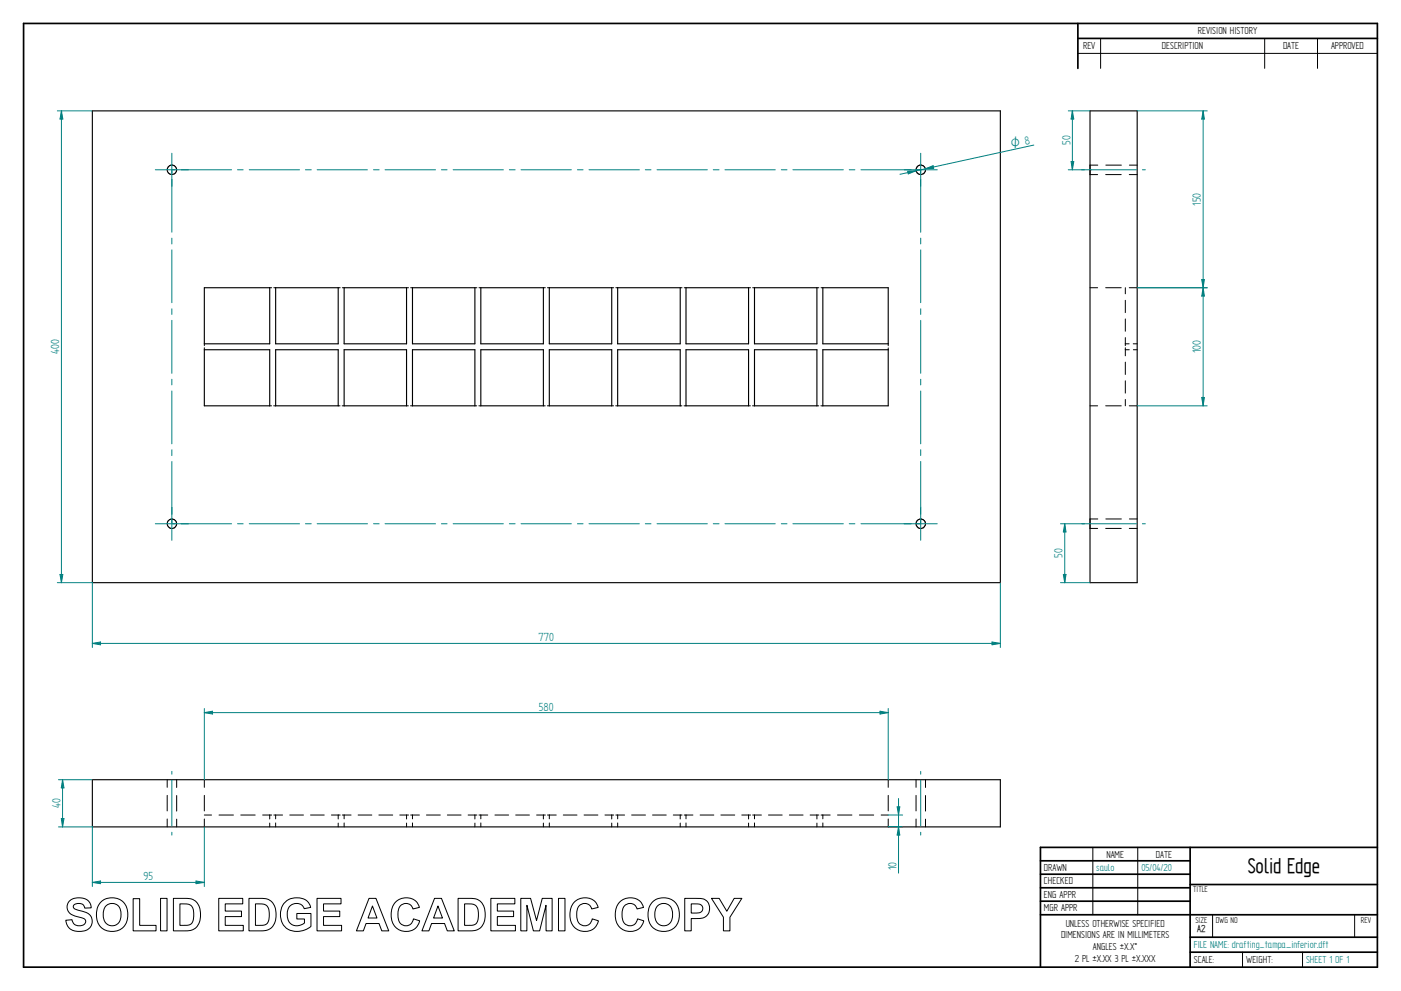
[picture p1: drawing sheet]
<svg xmlns="http://www.w3.org/2000/svg" width="420mm" height="297mm" viewBox="0 0 420 297" stroke-linecap="round" stroke-linejoin="round" font-family="sans-serif">
<g fill="none" stroke="#000" stroke-width=".51">
<path d="M7.1 7h405.8v282.9h-405.8zM323.1 7v13.5M323.1 11.5h89.8M311.9 258h44.9M356.8 254v35.9M412.9 254h-101v35.9M311.9 262h44.9M311.9 266.1h44.9M311.9 270.1h44.9M311.9 274.2h101M356.8 265.1h56.1M356.8 280.9h56.1"/>
<path d="M356.8 285.4h56.1"/>
</g>
<g fill="none" stroke="#000" stroke-width=".3">
<path d="M323.1 16h89.8M329.9 11.5v9M379.1 11.5v9M395 11.5v9M326.8 49.5h2.3M326.8 52.3h2.3M331.5 52.3h4.6M331.5 49.5h4.7M338.5 52.3h2.4M338.6 49.5h2.3M80.9 86.2h.5M82.1 86.2h.5"/>
<path d="M101.4 86.2h.6M102.6 86.2h.6M121.9 86.2h.6M123.1 86.2h.6M142.4 86.2h.6M143.6 86.2h.5M162.9 86.2h.6M164.1 86.2h.6M183.4 86.2h.6M184.6 86.2h.6M203.9 86.2h.6M205.1 86.2h.6"/>
<path d="M224.4 86.2h.6M225.6 86.2h.6M244.9 86.2h.6M246.1 86.2h.6M326.8 86.2h2.3M331.5 86.2h4.6M337.4 86.2v1.9M337.4 90v3.7M337.4 95.6v3.7M338.5 86.2h2.4M61.3 103v.6M61.3 104.2v.6"/>
<path d="M266.3 103v.6M266.3 104.3v.5M337.4 103h1.1M337.4 104.8h1.1M337.4 101.2v2.4M337.4 104.2v2.4M337.4 108.5v3.7M337.4 114.1v3.7M337.4 119.7v1.9M339.7 103h1.2M339.8 104.8h1.1M80.9 121.6h.5"/>
<path d="M82 121.6h.6M101.4 121.6h.5M102.6 121.6h.6M121.9 121.6h.5M123.1 121.6h.6M142.4 121.6h.5M143.6 121.6h.5M162.9 121.6h.5M164.1 121.6h.6M183.4 121.6h.5M184.6 121.6h.6M203.9 121.6h.5"/>
<path d="M205.1 121.6h.6M224.4 121.6h.6M225.6 121.6h.6M244.9 121.6h.5M246.1 121.6h.6M326.8 121.6h2.3M331.5 121.6h4.6M338.5 121.6h2.4M326.8 155.5h2.3M326.8 158.4h2.3M331.5 158.4h4.6M331.5 155.5h4.7"/>
<path d="M338.5 158.4h2.4M338.6 155.5h2.3M50.1 233.7v2.3M50.1 238.4v4.6M53 233.7v2.3M53 238.4v4.7M61.3 233.7v2.3M61.3 238.4v4.6M266.3 233.7v2.3M266.3 238.4v4.6M274.6 233.7v2.3M274.6 238.4v4.6"/>
<path d="M277.5 233.7v2.3M277.5 238.4v4.7M50.1 245.4v2.4M53 245.5v2.3M61.3 245.4v2.4M61.3 244.3h2.1M65.7 244.3h4.3M72.2 244.3h4.3M78.7 244.3h2.7M80.9 244.3v1.1M80.9 246.7v1.1M82.1 244.3h2.6"/>
<path d="M82.6 244.3v1.1M82.6 246.6v1.2M86.9 244.3h4.1M93.1 244.3h4.1M99.4 244.3h2.6M101.4 244.3v1.1M101.4 246.7v1.1M102.6 244.3h2.6M103.2 244.3v1.1M103.2 246.6v1.2M107.4 244.3h4.1M113.6 244.3h4.1"/>
<path d="M119.8 244.3h2.7M121.9 244.3v1.1M121.9 246.7v1.1M123.1 244.3h2.6M123.7 244.3v1.1M123.7 246.6v1.2M127.8 244.3h4.2M134.1 244.3h4.1M140.3 244.3h2.7M142.4 244.3v1.1M142.4 246.7v1.1M143.6 244.3h2.6"/>
<path d="M144.1 244.3v1.1M144.1 246.6v1.2M148.4 244.3h4.1M154.6 244.3h4.1M160.9 244.3h2.6M162.9 244.3v1.1M162.9 246.7v1.1M164.1 244.3h2.7M164.7 244.3v1.1M164.7 246.6v1.2M168.9 244.3h4.1M175.1 244.3h4.1"/>
<path d="M181.4 244.3h2.6M183.4 244.3v1.1M183.4 246.7v1.1M184.6 244.3h2.6M185.2 244.3v1.1M185.2 246.6v1.2M189.4 244.3h4.1M195.6 244.3h4.1M201.8 244.3h2.7M203.9 244.3v1.1M203.9 246.7v1.1M205.1 244.3h2.6"/>
<path d="M205.7 244.3v1.1M205.7 246.6v1.2M209.9 244.3h4.1M216.1 244.3h4.2M222.4 244.3h2.6M224.4 244.3v1.1M224.4 246.7v1.1M225.6 244.3h2.7M226.2 244.3v1.1M226.2 246.6v1.2M230.4 244.3h4.1M236.6 244.3h4.1"/>
<path d="M242.9 244.3h2.6M244.9 244.3v1.1M244.9 246.7v1.1M246.1 244.3h2.8M246.7 244.3v1.1M246.7 246.6v1.2M251.1 244.3h4.3M257.6 244.3h4.3M264.2 244.3h2.1M266.3 245.4v2.4M274.6 245.4v2.4M277.5 245.5v2.3"/>
<path d="M327.6 254v20.2M341.1 254v20.2M363.5 274.2v6.7M406.1 274.2v6.7M372.5 285.4v4.5M390.5 285.4v4.5"/>
</g>
<g fill="none" stroke="#000" stroke-width=".34">
<path d="M27.7 33.2h272.2v141.4h-272.2zM326.8 33.2h14.1v141.4h-14.1zM61.3 86.2h19.6v16.8h-19.6zM82.6 86.2h18.8v16.8h-18.8zM103.2 86.2h18.7v16.8h-18.7zM123.7 86.2h18.7v16.8h-18.7zM144.1 86.2h18.8v16.8h-18.8zM164.7 86.2h18.7v16.8h-18.7zM185.2 86.2h18.7v16.8h-18.7zM205.7 86.2h18.7v16.8h-18.7zM226.2 86.2h18.7v16.8h-18.7zM246.7 86.2h19.6v16.8h-19.6z"/>
<path d="M61.3 104.8h19.6v16.8h-19.6zM82.6 104.8h18.8v16.8h-18.8zM103.2 104.8h18.7v16.8h-18.7zM123.7 104.8h18.7v16.8h-18.7zM144.1 104.8h18.8v16.8h-18.8zM164.7 104.8h18.7v16.8h-18.7zM185.2 104.8h18.7v16.8h-18.7zM205.7 104.8h18.7v16.8h-18.7zM226.2 104.8h18.7v16.8h-18.7zM246.7 104.8h19.6v16.8h-19.6zM27.7 233.7h272.2v14.1h-272.2z"/>
<circle cx="51.5" cy="50.9" r="1.41"/>
<circle cx="276" cy="50.9" r="1.41"/>
<circle cx="51.5" cy="157" r="1.41"/>
<circle cx="276" cy="157" r="1.43"/>
</g>
<path d="M17.5 233.7h10.2M18.8 233.7l.4 2.4h-.8zM17.5 247.8h10.2" fill="none" stroke="#008080" stroke-width=".3"/>
<path d="M18.8 233.7l.4 2.4h-.8z" fill="#008080"/>
<path d="M18.4 245.3h.8l-.4 2.5z" fill="none" stroke="#008080" stroke-width=".3"/>
<path d="M18.4 245.3h.8l-.4 2.5z" fill="#008080"/>
<path d="M27.7 174.6v19.5M299.9 174.6v19.5M27.7 192.8l2.4-.4v.9zM18.8 233.7v14.1" fill="none" stroke="#008080" stroke-width=".3"/>
<path d="M27.7 192.8l2.4-.4v.9z" fill="#008080"/>
<path d="M297.4 192.4l2.5 .4-2.5 .5z" fill="none" stroke="#008080" stroke-width=".3"/>
<path d="M297.4 192.4l2.5 .4-2.5 .5z" fill="#008080"/>
<path d="M17.2 33.2h10.5M18.4 33.2l.4 2.5h-.8zM17.2 174.6h10.5M27.7 192.8h272.2" fill="none" stroke="#008080" stroke-width=".3"/>
<path d="M18.4 33.2l.4 2.5h-.8z" fill="#008080"/>
<path d="M18 172.2h.8l-.4 2.4z" fill="none" stroke="#008080" stroke-width=".3"/>
<path d="M18 172.2h.8l-.4 2.4z" fill="#008080"/>
<g fill="none" stroke="#008080" stroke-width=".3">
<path d="M18.4 33.2v141.4M46.6 50.9h22.8M51.5 45.9v23.7M71.2 50.9h1.7M74.7 50.9h15.1M91.6 50.9h1.7M95.1 50.9h15.1M112 50.9h1.7M115.4 50.9h15.2M132.3 50.9h1.7M135.8 50.9h15.1M152.7 50.9h1.7"/>
<path d="M156.2 50.9h15.1M173.1 50.9h1.7M176.6 50.9h15.1M193.5 50.9h1.7M197 50.9h15M213.8 50.9h1.8M217.3 50.9h15.1M234.2 50.9h1.7M237.7 50.9h15.1M254.6 50.9h1.7M258.1 50.9h22.9M272.1 51.3l2.6-.1-2.4 .9z"/>
<path d="M276 45.9v23.7M309.9 43.5l-40.1 8.7M51.5 71.4v1.7M51.5 74.9v15.8M276 71.4v1.7M276 74.9v15.8M51.5 92.5v1.7M51.5 96v15.9M276 92.5v1.7M276 96v15.9M51.5 113.7v1.7M51.5 117.2v15.8"/>
<path d="M276 113.7v1.7M276 117.2v15.8M51.5 134.8v1.7M51.5 138.3v23.6M276 134.8v1.7M276 138.3v23.6M46.6 157h22.8M71.2 157h1.7M74.7 157h15.1M91.6 157h1.7M95.1 157h15.1M112 157h1.7"/>
<path d="M115.4 157h15.2M132.3 157h1.7M135.8 157h15.1M152.7 157h1.7M156.2 157h15.1M173.1 157h1.7M176.6 157h15.1M193.5 157h1.7M197 157h15M213.8 157h1.8M217.3 157h15.1M234.2 157h1.7"/>
<path d="M237.7 157h15.1M254.6 157h1.7M258.1 157h22.9"/>
</g>
<path d="M272.1 51.3l2.6-.1-2.4 .9z" fill="#008080"/>
<path d="M277.4 50.6l2.3-.9 .2 .8z" fill="none" stroke="#008080" stroke-width=".3"/>
<path d="M277.4 50.6l2.3-.9 .2 .8z" fill="#008080"/>
<path d="M340.9 33.2h21M360.7 33.2l.4 2.5h-.8zM340.9 86.2h21" fill="none" stroke="#008080" stroke-width=".3"/>
<path d="M360.7 33.2l.4 2.5h-.8z" fill="#008080"/>
<path d="M360.3 83.8h.8l-.4 2.4z" fill="none" stroke="#008080" stroke-width=".3"/>
<path d="M360.3 83.8h.8l-.4 2.4z" fill="#008080"/>
<path d="M360.7 33.2v53M340.9 86.2h21M360.7 86.2l.4 2.5h-.8zM340.9 121.6h21" fill="none" stroke="#008080" stroke-width=".3"/>
<path d="M360.7 86.2l.4 2.5h-.8z" fill="#008080"/>
<path d="M360.3 119.1h.8l-.4 2.5z" fill="none" stroke="#008080" stroke-width=".3"/>
<path d="M360.3 119.1h.8l-.4 2.5z" fill="#008080"/>
<path d="M320.3 33.2h6.5M321.5 33.2l.4 2.5h-.8zM320.3 50.9h6.5M360.7 86.2v35.4" fill="none" stroke="#008080" stroke-width=".3"/>
<circle cx="326.8" cy="50.9" r=".17" fill="#000"/>
<path d="M326.8 49.5v2.8" fill="none" stroke="#000" stroke-width=".34"/>
<path d="M321.5 33.2l.4 2.5h-.8z" fill="#008080"/>
<path d="M321.1 48.4h.8l-.4 2.5z" fill="none" stroke="#008080" stroke-width=".3"/>
<path d="M321.1 48.4h.8l-.4 2.5z" fill="#008080"/>
<path d="M321.5 33.2v17.7M317.9 157h8.9M317.9 174.6h8.9M318.8 172.2h.8l-.4 2.4z" fill="none" stroke="#008080" stroke-width=".3"/>
<path d="M326.8 155.5v2.9" fill="none" stroke="#000" stroke-width=".34"/>
<path d="M318.8 172.2h.8l-.4 2.4z" fill="#008080"/>
<path d="M319.2 157l.4 2.4h-.8z" fill="none" stroke="#008080" stroke-width=".3"/>
<path d="M319.2 157l.4 2.4h-.8z" fill="#008080"/>
<path d="M319.2 157v17.6M266.3 247.8h4.3M266.3 244.3h4.3M269.4 247.8l.3 2.5h-.8z" fill="none" stroke="#008080" stroke-width=".3"/>
<path d="M269.4 247.8l.3 2.5h-.8z" fill="#008080"/>
<path d="M268.9 241.8h.8l-.3 2.5z" fill="none" stroke="#008080" stroke-width=".3"/>
<path d="M268.9 241.8h.8l-.3 2.5z" fill="#008080"/>
<g fill="none" stroke="#008080" stroke-width=".3">
<path d="M324.3 50.9h.8M326.9 50.9h13.8M342.5 50.9h.9M324.3 157h.8M326.9 157h13.8M342.5 157h.9M61.3 212.3v21.4M61.3 213.6l2.4-.5v.9zM266.3 212.3v21.4M51.5 231.2v.8M51.5 233.8v13.8M269.4 239.3v22.4"/>
<path d="M276 231.2v.8M276 233.8v13.8M51.5 249.4v.9M276 249.4v.9"/>
</g>
<path d="M61.3 213.6l2.4-.5v.9z" fill="#008080"/>
<path d="M263.8 213.1l2.5 .5-2.5 .4z" fill="none" stroke="#008080" stroke-width=".3"/>
<path d="M263.8 213.1l2.5 .5-2.5 .4z" fill="#008080"/>
<path d="M61.3 213.6h205M27.7 247.8v17.9M61.3 247.8v17.9M27.7 264.5l2.4-.5v.8z" fill="none" stroke="#008080" stroke-width=".3"/>
<path d="M27.7 264.5l2.4-.5v.8z" fill="#008080"/>
<path d="M58.8 264l2.5 .5-2.5 .3z" fill="none" stroke="#008080" stroke-width=".3"/>
<path d="M58.8 264l2.5 .5-2.5 .3z" fill="#008080"/>
<path d="M27.7 264.5h33.6" fill="none" stroke="#008080" stroke-width=".3"/>
<g fill="none" stroke="#000" stroke-width=".3">
<path d="M20.8 270.1a4.4 4.4 0 0 1 6.2 .5l.3 1.5-1.9 .1a1.85 1.85 0 0 0-1.6-1.4 1.85 1.85 0 0 0-1.8 .9 1.97 1.97 0 0 0 2.1 1.2 3.5 3.5 0 0 1 3.5 3.3 3.2 3.2 0 0 1-3.9 2.9 3.5 3.5 0 0 1-4-3.3l1.9-.2a2.21 2.21 0 0 0 1.8 1.8 2.21 2.21 0 0 0 2.3-1 1.24 1.24 0 0 0-1.5-1.4 4.6 4.6 0 0 1-3.9-2.3l-.2-1.3zM30.3 270.3a4.8 4.8 0 0 1 5.6-.7 4.8 4.8 0 0 1 2.4 5.2 4.8 4.8 0 0 1-5.6 4.3 4.8 4.8 0 0 1-3.7-6l.4-1.4zM31.7 271.6a2.71 2.71 0 0 1 3.2-.5 2.71 2.71 0 0 1 1.4 3 2.74 2.74 0 0 1-2.7 3.4 2.74 2.74 0 0 1-2.7-3.4l.2-1.2zM39.9 269.3h2v8h4.9v1.7h-6.9zM48.1 269.2h2v9.8h-2zM52 269.2h3.6a4.2 4.2 0 0 1 4.5 5 4.1 4.1 0 0 1-4.4 4.8h-3.7zM53.9 270.9a4.6 4.6 0 0 1 3.4 .5 4.9 4.9 0 0 1-.2 5.6l-1 .3h-2.2zM65.6 269.2h7.2v1.7h-5.3v2.1h4.9v1.7h-4.9v2.6h5.4v1.7h-7.3zM74.6 269.2h3.6a4.2 4.2 0 0 1 4.6 5 4.1 4.1 0 0 1-4.5 4.8h-3.7zM76.6 270.9a4.6 4.6 0 0 1 3.4 .5 4.9 4.9 0 0 1-.2 5.6l-1.1 .3h-2.1zM85.3 270.5a5.2 5.2 0 0 1 7.2 0l.6 1.4-1.9 .4a2.69 2.69 0 0 0-3.3-1.4 2.69 2.69 0 0 0-1.8 3.1 3 3 0 0 0 1.6 3.2 3 3 0 0 0 3.6-.6v-1.2h-2.3v-1.6h4.2v3.8a5.8 5.8 0 0 1-8.3-.5 5.8 5.8 0 0 1 .4-6.6zM95 269.2h7.2v1.7h-5.2v2.1h4.9v1.7h-4.9v2.6h5.4v1.7h-7.4z"/>
<path d="M110.6 269.2h2.1l3.8 9.8h-2l-.9-2.2h-3.9l-.8 2.2h-2.1zM111.7 271.5l1.3 3.6h-2.7zM118.5 270.4a4.2 4.2 0 0 1 7.2 1.5l-1.9 .5a2.29 2.29 0 0 0-2.7-1.6 2.29 2.29 0 0 0-1.8 2.6 3.3 3.3 0 0 0 1.6 3.9 2.25 2.25 0 0 0 3.1-1.9l1.8 .6a4.4 4.4 0 0 1-5.1 3.1 4.4 4.4 0 0 1-3.4-4.9l.2-1.9zM130.3 269.2h2l3.9 9.8h-2.1l-.8-2.2h-3.9l-.8 2.2h-2.1zM131.3 271.5l1.3 3.6h-2.6zM137.3 269.2h3.6a4.2 4.2 0 0 1 4.6 5 4.1 4.1 0 0 1-4.5 4.8h-3.7zM139.3 270.9a4.6 4.6 0 0 1 3.4 .5 4.9 4.9 0 0 1-.2 5.6l-1.1 .3h-2.1zM147.2 269.2h7.1v1.7h-5.2v2.1h4.9v1.7h-4.9v2.6h5.4v1.7h-7.3zM156.1 269.2h3l1.7 6.7 1.8-6.7h2.9v9.8h-1.8v-7.7l-1.9 7.7h-1.9l-1.9-7.7-.1 7.7h-1.8zM167.4 269.2h2v9.8h-2zM172.1 270.4a4.2 4.2 0 0 1 7.2 1.5l-1.9 .5a2.29 2.29 0 0 0-2.7-1.6 2.29 2.29 0 0 0-1.8 2.6 3.3 3.3 0 0 0 1.6 3.9 2.25 2.25 0 0 0 3-1.9l1.9 .6a4.4 4.4 0 0 1-5.1 3.1 4.4 4.4 0 0 1-3.4-4.9l.2-1.9zM185.7 270.4a4.2 4.2 0 0 1 7.2 1.5l-1.9 .5a2.29 2.29 0 0 0-2.7-1.6 2.29 2.29 0 0 0-1.8 2.6 3.3 3.3 0 0 0 1.6 3.9 2.25 2.25 0 0 0 3-1.9l1.9 .6a4.4 4.4 0 0 1-5.1 3.1 4.4 4.4 0 0 1-3.5-4.9l.3-1.9z"/>
<path d="M195.6 270.3a4.8 4.8 0 0 1 5.6-.7 4.8 4.8 0 0 1 2.4 5.2 4.8 4.8 0 0 1-5.6 4.3 4.8 4.8 0 0 1-3.7-6l.4-1.4zM197 271.6a2.71 2.71 0 0 1 3.3-.5 2.71 2.71 0 0 1 1.3 3 2.74 2.74 0 0 1-2.6 3.4 2.74 2.74 0 0 1-2.7-3.4l.1-1.2zM205.3 269.2h3.1a3.6 3.6 0 0 1 4.1 1.8 3.1 3.1 0 0 1-3.5 4.3h-1.8v3.7h-1.9zM207.2 270.9a4 4 0 0 1 3.2 .5 1.43 1.43 0 0 1 0 1.7 1.43 1.43 0 0 1-1.6 .5h-1.6zM213.3 269.2h2.3l2.3 3.9 2.2-3.9h2.3l-3.6 5.7v4.1h-1.9v-4.1z"/>
</g>
<text font-size="7.1" x="374.1" y="261.7">Solid Edge</text>
<g font-size="4" fill="#008080">
<text x="320.9" y="43.5" transform="rotate(-90 320.9 43.5)">50</text>
<text x="360" y="61.7" transform="rotate(-90 360 61.7)">150</text>
<text x="17.8" y="106.1" transform="rotate(-90 17.8 106.1)">400</text>
<text x="360" y="105.9" transform="rotate(-90 360 105.9)">100</text>
<text x="318.6" y="167.2" transform="rotate(-90 318.6 167.2)">50</text>
<text x="161.5" y="192.2">770</text>
<text x="161.5" y="212.9">580</text>
<text x="18.2" y="242.2" transform="rotate(-90 18.2 242.2)">40</text>
<text x="43" y="263.8">95</text>
<text x="268.7" y="260.8" transform="rotate(-90 268.7 260.8)">10</text>
</g>
<text font-size="3.8" fill="#008080" x="303.3" y="44.3" transform="rotate(-12 303.3 44.3)">O 8</text>
<g font-size="3.4">
<text x="359.1" y="10.3">REVISION HISTORY</text>
<text x="324.7" y="14.8">REV</text>
<text x="348.3" y="14.8">DESCRIPTION</text>
<text x="384.6" y="14.8">DATE</text>
<text x="399" y="14.8">APPROVED</text>
<text x="331.7" y="257">NAME</text>
<text x="346.5" y="257">DATE</text>
<text x="313" y="261">DRAWN</text>
<text x="313" y="265">CHECKED</text>
<text x="313" y="269.1">ENG APPR</text>
<text x="313" y="273.1">MGR APPR</text>
<text x="318.1" y="281.3">DIMENSIONS ARE IN MILLIMETERS</text>
<text x="319.5" y="277.7">UNLESS OTHERWISE SPECIFIED</text>
<text x="358.9" y="279.4">A2</text>
<text x="327.6" y="284.8">ANGLES ±X.X°</text>
<text x="322.2" y="288.3">2 PL ±X.XX 3 PL ±X.XXX</text>
<text x="357.9" y="288.6">SCALE:</text>
<text x="373.6" y="288.6">WEIGHT:</text>
</g>
<g font-size="3.4" fill="#008080">
<text x="328.7" y="261.1">saulo</text>
<text x="342.2" y="261.1">05/04/20</text>
<text x="357.9" y="284.2">FILE NAME: drafting_tampa_inferior.dft</text>
<text x="391.5" y="288.7">SHEET 1 OF 1</text>
</g>
<g font-size="2.9">
<text x="357.7" y="267.4">TITLE</text>
<text x="358.4" y="276.5">SIZE</text>
<text x="364.5" y="276.5">DWG NO</text>
<text x="408" y="276.5">REV</text>
</g>
</svg>
